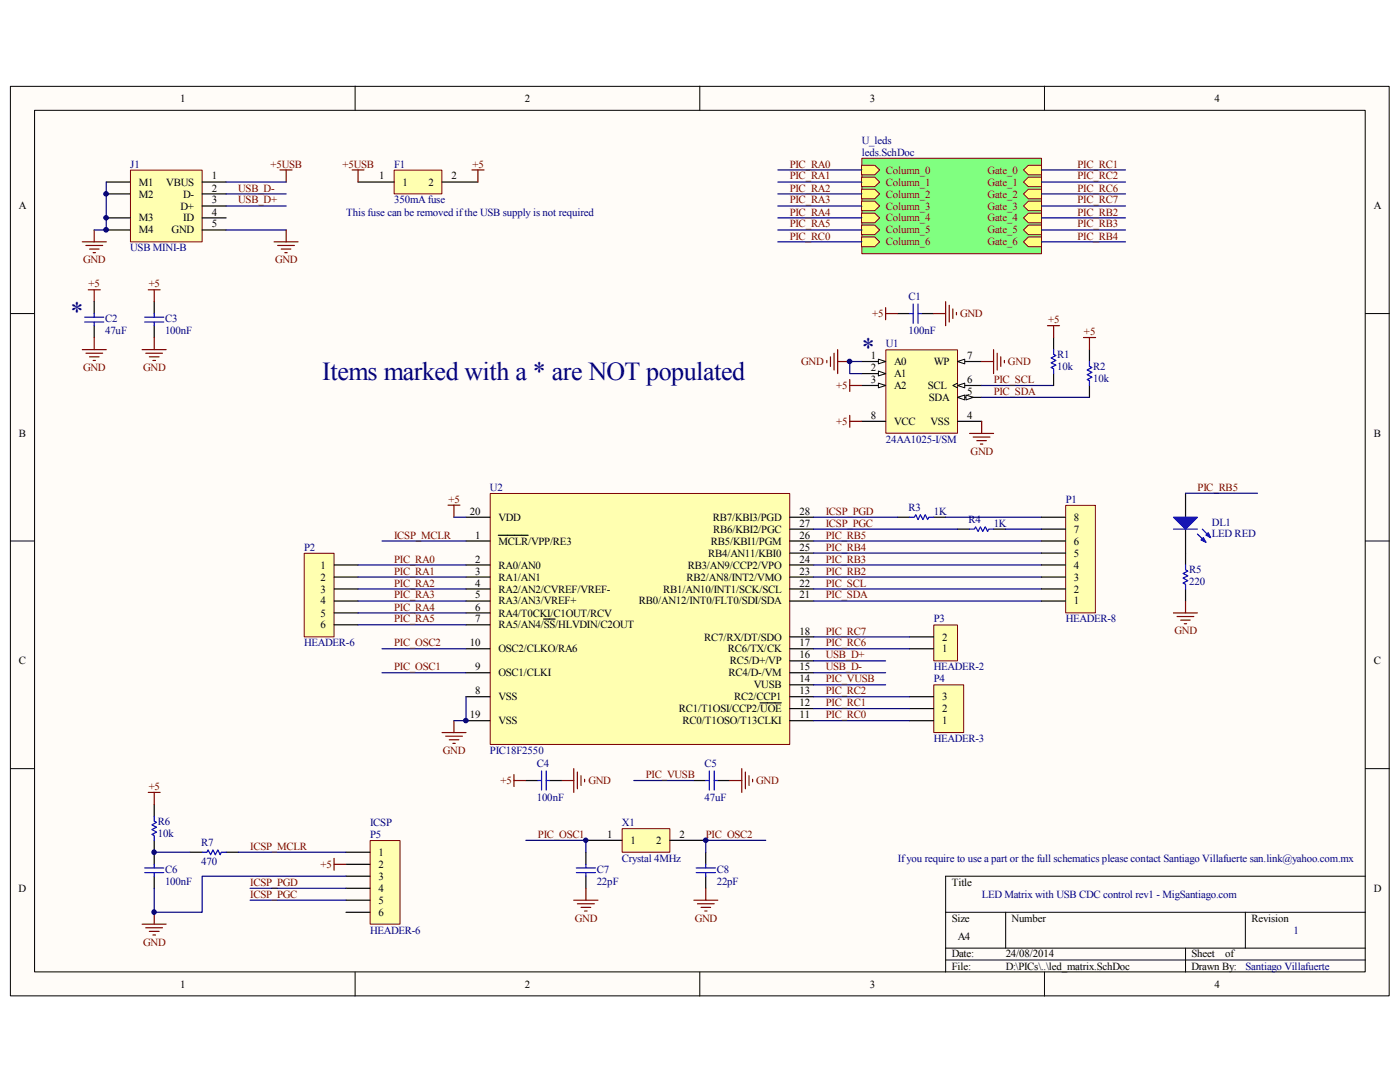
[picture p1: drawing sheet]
<svg xmlns="http://www.w3.org/2000/svg" width="279mm" height="216mm" viewBox="0 0 279 216" stroke-linecap="round" stroke-linejoin="round" font-family="sans-serif">
<path d="M2.1 17.3h275.1v181.4h-275.1z" fill="#fffcf8"/>
<path d="M2.1 17.2h275.1v181.5h-275.1z" fill="none" stroke="#000" stroke-width=".2"/>
<path d="M6.9 22.1h265.6v171.8h-265.6z" fill="#fffcf8"/>
<g fill="none" stroke="#000" stroke-width=".2">
<path d="M70.9 17.2v4.8M139.7 17.2v4.8M208.4 17.2v4.8M6.9 22h265.6v171.9h-265.6zM2.1 62.6h4.8M272.5 62.6h4.8M2.1 107.9h4.8M272.5 107.9h4.8M2.1 153.4h4.8M272.5 153.4h4.8M272.5 174.8h-83.8v19.2M70.9 194v4.8"/>
<path d="M139.7 194v4.8M188.7 182h83.8M188.7 189.2h83.8M188.7 191.6h83.8M200.7 182v7.2M208.4 194v4.8M236.6 189.2v4.8M248.5 182v7.2"/>
</g>
<path d="M97.9 98.5h59.7v50h-59.7z" fill="#ffffb0"/>
<path d="M97.8 98.5h59.8v50h-59.8z" fill="none" stroke="#800000" stroke-width=".2"/>
<g fill="none" stroke="#000" stroke-width=".24">
<path d="M93 107.9h4.8M93 112.7h4.8M93 115.1h4.8M93 117.5h4.8M93 119.9h4.8M93 103.2h4.8M99.4 106.8h6M157.6 107.9h4.8M157.6 112.7h4.8M157.6 115.1h4.8M157.6 117.5h4.8M157.6 119.9h4.8"/>
<path d="M157.6 103.2h4.8M157.6 110.4h4.8M157.6 105.6h4.8M93 122.3h4.8M93 124.7h4.8M93 139h4.8M93 134.2h4.8M93 129.5h4.8M108.5 123.5h2.3M157.6 139h4.8M157.6 134.2h4.8M157.6 129.5h4.8"/>
<path d="M157.6 136.7h4.8M157.6 131.9h4.8M157.6 127.1h4.8M93 143.8h4.8M151.7 140.3h4.2M157.6 143.8h4.8M157.6 141.4h4.8"/>
</g>
<path d="M26.1 34h14.2v14.3h-14.2z" fill="#ffffb0"/>
<path d="M26 34h14.3v14.3h-14.3z" fill="none" stroke="#800000" stroke-width=".2"/>
<path d="M21.2 36.3h4.8M21.2 38.7h4.8M40.3 36.3h4.8M40.3 38.7h4.8M21.2 45.9h4.8M21.2 43.5h4.8M40.3 41.1h4.8M40.3 45.9h4.8M40.3 43.5h4.8" fill="none" stroke="#000" stroke-width=".24"/>
<path d="M55.9 33.9h2.4M57.1 33.9v2.4" fill="none" stroke="#800000" stroke-width=".24"/>
<path d="M78.7 34h9.5v4.7h-9.5z" fill="#ffffb0"/>
<path d="M78.7 34h9.5v4.7h-9.5z" fill="none" stroke="#800000" stroke-width=".2"/>
<path d="M71.5 36.3h7.2M88.2 36.3h7.2M18.8 60.2v2.4M18.8 65v2.4M104.9 155.7h2.5M109.7 155.7h2.4" fill="none" stroke="#000" stroke-width=".24"/>
<path d="M21.2 36.3v9.6h-2.4M45.1 36.3h12M45.1 38.7h12M45.1 41.1h12M45.1 45.9h12M90.6 103.2h2.4M93 139v4.8h-2.4" fill="none" stroke="#000080" stroke-width=".24"/>
<g fill="none" stroke="#800000" stroke-width=".24">
<path d="M70.3 33.9h2.3M71.5 33.9v2.4M94.2 33.9h2.4M95.4 33.9v2.4M16.4 48.3h4.8M17.1 49h3.4M17.6 57.8h2.4M17.9 49.7h1.9M18.6 50.4h.4M18.8 45.9v2.4M18.8 57.8v2.4M54.7 48.3h4.8"/>
<path d="M55.4 49h3.4M56.1 49.7h1.9M56.9 50.4h.4M57.1 45.9v2.4M16.4 69.8h4.8M17.1 70.5h3.4M17.9 71.2h1.9M18.6 71.9h.4M18.8 67.4v2.4M89.4 100.8h2.4M90.6 100.8v2.4M88.2 146.2h4.8"/>
<path d="M88.9 146.9h3.4M89.7 147.6h1.9M90.4 148.3h.4M90.6 143.8v2.4M102.6 154.6v2.3M102.6 155.7h2.3M112.1 155.7h2.4M114.5 153.4v4.7M115.2 154.1v3.3M116 154.8v1.9M116.7 155.5v.5"/>
</g>
<path d="M16.9 63.3h3.8M16.9 64.3h3.8M18.8 62.6v.7M18.8 64.3v.7M107.4 155.7h.7M108.1 153.8v3.8M109 153.8v3.8M109 155.7h.7" fill="none" stroke="#00f" stroke-width=".24"/>
<path d="M124.2 165.4h9.5v4.7h-9.5z" fill="#ffffb0"/>
<path d="M124.2 165.4h9.5v4.7h-9.5z" fill="none" stroke="#800000" stroke-width=".2"/>
<path d="M116.9 167.7h7.2M116.9 170.1v2.4M116.9 174.8v2.4M133.7 167.7h7.1M140.8 170.1v2.4M140.8 174.8v2.4" fill="none" stroke="#000" stroke-width=".24"/>
<path d="M76.2 129.5h16.8M76.2 134.2h16.8" fill="none" stroke="#000080" stroke-width=".24"/>
<path d="M115 173.2h3.8M115 174.1h3.8M116.9 172.5v.7M116.9 174.1v.7M138.9 173.2h3.9M138.9 174.1h3.9M140.8 172.5v.7M140.8 174.1v.7" fill="none" stroke="#00f" stroke-width=".24"/>
<path d="M114.5 179.6h4.8M116.9 177.2v2.4M138.5 179.6h4.8M140.8 177.2v2.4M115.2 180.3h3.4M116 181.1h1.9M116.7 181.8h.5M139.2 180.3h3.3M139.9 181.1h1.9M140.6 181.8h.5" fill="none" stroke="#800000" stroke-width=".24"/>
<path d="M73.9 167.8h5.9v16.6h-5.9z" fill="#ffffb0"/>
<path d="M73.9 167.7h5.9v16.7h-5.9z" fill="none" stroke="#800000" stroke-width=".2"/>
<g fill="none" stroke="#000" stroke-width=".24">
<path d="M138.5 155.7h2.3M143.3 155.7h2.3M30.8 160.5v2.4M30.8 167.7v4.8M30.8 174.8v2.4M37.9 170.1h2.4M45.1 170.1h2.4M69 170.1h4.8M69 172.5h4.8M69 174.8h4.8M69 177.2h4.8M69 179.6h4.8"/>
<path d="M69 182h4.8"/>
</g>
<path d="M140.8 155.7h.8M141.6 153.8v3.8M142.5 153.8v3.8M142.5 155.7h.8M28.9 173.2h3.8M28.9 174.1h3.8M30.8 162.9v1l.4 .2-.9 .5 .9 .5-.9 .4 .9 .5-.9 .5 .5 .2v1M30.8 172.5v.7M30.8 174.1v.7M40.3 170.1h1l.2-.5 .5 1 .5-1 .5 1 .5-1 .4 1 .3-.5h.9" fill="none" stroke="#00f" stroke-width=".24"/>
<g fill="none" stroke="#800000" stroke-width=".24">
<path d="M29.6 158.1h2.4M30.8 158.1v2.4M145.6 155.7h2.4M148 153.4v4.7M148.8 154.1v3.3M149.5 154.8v1.9M150.2 155.5v.5M66.7 171.3v2.4M66.7 172.5h2.3M28.4 184.4h4.7M29.1 185.1h3.3M29.8 185.8h1.9"/>
<path d="M30.5 186.6h.5M30.8 182v2.4"/>
</g>
<path d="M76.2 107.9h16.8M162.4 136.7h14.3M162.4 134.2h14.3M162.4 131.9h14.3M126.5 155.7h12M30.8 170.1h7.1M47.5 170.1h21.5M49.9 177.2h19.1M49.9 179.6h19.1M69 174.8h-28.7v7.2h-9.5v-4.8M104.9 167.7h12v2.4M152.8 167.7h-12v2.4" fill="none" stroke="#000080" stroke-width=".24"/>
<path d="M176.8 69.8h14.3v16.6h-14.3z" fill="#ffffb0"/>
<path d="M176.8 69.8h14.3v16.6h-14.3z" fill="none" stroke="#800000" stroke-width=".2"/>
<path d="M172 72.1h4.7" fill="none" stroke="#000" stroke-width=".24"/>
<path d="M175.3 71.7l1.4 .4-1.4 .5z" fill="#fffcf8"/>
<path d="M175.3 71.7l1.4 .4-1.4 .5z" fill="none" stroke="#000" stroke-width=".2"/>
<path d="M191.1 79.3h4.8" fill="none" stroke="#000" stroke-width=".24"/>
<path d="M191.1 79.3l1.4-.5v1z" fill="#fffcf8"/>
<path d="M191.1 79.3l1.4-.5v1z" fill="none" stroke="#000" stroke-width=".2"/>
<path d="M192.8 78.8l1.4 .5-1.4 .5z" fill="#fffcf8"/>
<path d="M192.8 78.8l1.4 .5-1.4 .5z" fill="none" stroke="#000" stroke-width=".2"/>
<path d="M172 76.9h4.7" fill="none" stroke="#000" stroke-width=".24"/>
<path d="M175.3 76.5l1.4 .4-1.4 .5z" fill="#fffcf8"/>
<path d="M175.3 76.5l1.4 .4-1.4 .5z" fill="none" stroke="#000" stroke-width=".2"/>
<path d="M172 74.5h4.7" fill="none" stroke="#000" stroke-width=".24"/>
<path d="M175.3 74l1.4 .5-1.4 .5z" fill="#fffcf8"/>
<path d="M175.3 74l1.4 .5-1.4 .5z" fill="none" stroke="#000" stroke-width=".2"/>
<path d="M191.1 72.1h4.8" fill="none" stroke="#000" stroke-width=".24"/>
<path d="M191.1 72.1l1.4-.4v.9z" fill="#fffcf8"/>
<path d="M191.1 72.1l1.4-.4v.9zM191.1 76.5l-.9 .4 .9 .5" fill="none" stroke="#000" stroke-width=".2"/>
<path d="M191.1 76.9h4.8M191.1 84.1h4.8" fill="none" stroke="#000" stroke-width=".24"/>
<path d="M191.1 76.9l1.4-.4v.9z" fill="#fffcf8"/>
<path d="M191.1 76.9l1.4-.4v.9z" fill="none" stroke="#000" stroke-width=".2"/>
<path d="M30.8 60.2v2.4M30.8 65v2.4M179.2 62.6h2.3M183.9 62.6h2.4M172 84.1h4.7" fill="none" stroke="#000" stroke-width=".24"/>
<g fill="none" stroke="#800000" stroke-width=".24">
<path d="M29.6 57.8h2.4M30.8 57.8v2.4M28.4 69.8h4.7M29.1 70.5h3.3M29.8 71.2h1.9M30.5 71.9h.5M30.8 67.4v2.4M165 71.9v.5M165.7 71.2v1.9M166.5 70.5v3.3M167.2 69.8v4.7M167.2 72.1h2.4"/>
<path d="M169.6 75.7v2.4M169.6 76.9h2.4M176.7 61.4v2.4M176.7 62.6h2.5M186.3 62.6h2.4M188.7 60.2v4.8M189.4 60.9v3.4M190.2 61.6v1.9M190.9 62.4v.4M195.9 72.1h2.4M198.3 69.8v4.7M199 70.5v3.3"/>
<path d="M199.7 71.2v1.9M200.4 71.9v.5M169.6 82.9v2.4M169.6 84.1h2.4M193.5 86.5h4.8M194.2 87.2h3.4M194.9 87.9h1.9M195.7 88.6h.4M195.9 84.1v2.4"/>
</g>
<path d="M172 72.1h-2.4v2.4h2.4M195.9 76.9h14.4" fill="none" stroke="#000080" stroke-width=".24"/>
<path d="M28.9 64.3h3.8M28.9 63.3h3.8M30.8 62.6v.7M30.8 64.3v.7M181.5 62.6h.7M182.2 60.7v3.8M183.2 60.7v3.8M183.2 62.6h.7" fill="none" stroke="#00f" stroke-width=".24"/>
<path d="M60.7 110.4h6v16.7h-6z" fill="#ffffb0"/>
<path d="M60.7 110.4h6v16.7h-6z" fill="none" stroke="#800000" stroke-width=".2"/>
<path d="M66.7 112.7h4.8M66.7 115.1h4.8M66.7 117.5h4.8M66.7 119.9h4.8M66.7 122.3h4.8M66.7 124.7h4.8" fill="none" stroke="#000" stroke-width=".24"/>
<path d="M71.5 112.7h21.5M71.5 115.1h21.5M71.5 117.5h21.5M71.5 119.9h21.5M71.5 122.3h21.5M71.5 124.7h21.5" fill="none" stroke="#000080" stroke-width=".24"/>
<path d="M186.4 124.8h4.7v7.1h-4.7z" fill="#ffffb0"/>
<path d="M186.4 124.7h4.7v7.2h-4.7z" fill="none" stroke="#800000" stroke-width=".2"/>
<path d="M181.5 129.5h4.8M181.5 127.1h4.8" fill="none" stroke="#000" stroke-width=".24"/>
<path d="M162.4 129.5h19.1M162.4 127.1h19.1" fill="none" stroke="#000080" stroke-width=".24"/>
<path d="M186.4 136.7h5.9v9.5h-5.9z" fill="#ffffb0"/>
<path d="M186.4 136.7h5.9v9.5h-5.9z" fill="none" stroke="#800000" stroke-width=".2"/>
<path d="M179.2 103.2h2.3M186.3 103.2h2.4M191.1 105.6h2.4M198.3 105.6h2.4M181.5 139h4.8M181.5 143.8h4.8M181.5 141.4h4.8" fill="none" stroke="#000" stroke-width=".24"/>
<path d="M162.4 103.2h16.8M162.4 105.6h28.7M162.4 107.9h45.5M162.4 110.4h45.5M162.4 112.7h45.5M162.4 115.1h45.5M162.4 117.5h45.5M162.4 119.9h45.5M188.7 103.2h19.2M162.4 139h19.1M162.4 143.8h19.1M162.4 141.4h19.1" fill="none" stroke="#000080" stroke-width=".24"/>
<path d="M181.5 103.2h1l.3-.5 .4 1 .5-1 .5 1 .5-1 .4 1 .3-.5h.9M193.5 105.6h1l.2-.5 .5 .9 .5-.9 .4 .9 .5-.9 .5 .9 .2-.4h1" fill="none" stroke="#00f" stroke-width=".24"/>
<path d="M212.7 100.9h5.9v21.4h-5.9z" fill="#ffffb0"/>
<path d="M212.7 100.8h5.9v21.5h-5.9z" fill="none" stroke="#800000" stroke-width=".2"/>
<path d="M210.3 67.4v2.4M210.3 74.5v2.4M217.4 69.8v2.3M217.4 76.9v2.4M207.9 119.9h4.7M207.9 117.5h4.7M207.9 115.1h4.7M207.9 112.7h4.7M207.9 110.4h4.7M207.9 107.9h4.7M207.9 105.6h4.7M207.9 103.2h4.7" fill="none" stroke="#000" stroke-width=".24"/>
<path d="M195.9 79.3h21.5M200.7 105.6h7.2" fill="none" stroke="#000080" stroke-width=".24"/>
<path d="M210.3 69.8v.9l.4 .3-.9 .4 .9 .5-.9 .5 .9 .5-.9 .4 .5 .3v.9M217.4 72.1v1l.5 .2-.9 .5 .9 .5-.9 .5 .9 .5-.9 .4 .4 .2v1" fill="none" stroke="#00f" stroke-width=".24"/>
<path d="M209 65h2.5M210.3 65v2.4M216.2 67.4h2.5M217.4 67.4v2.4" fill="none" stroke="#800000" stroke-width=".24"/>
<path d="M172 31.6h35.9v19h-35.9z" fill="#80ff80"/>
<path d="M172 31.6h35.9v19h-35.9z" fill="none" stroke="#800000" stroke-width=".2"/>
<path d="M172 33h2.6l1 .9-1 1h-2.6z" fill-rule="evenodd" fill="#ffff80"/>
<path d="M172 33h2.6l1 .9-1 1h-2.6z" fill="none" stroke="#800000" stroke-width=".2"/>
<path d="M172 35.3h2.6l1 1-1 1h-2.6z" fill-rule="evenodd" fill="#ffff80"/>
<path d="M172 35.3h2.6l1 1-1 1h-2.6z" fill="none" stroke="#800000" stroke-width=".2"/>
<path d="M172 37.8h2.6l1 .9-1 1h-2.6z" fill-rule="evenodd" fill="#ffff80"/>
<path d="M172 37.8h2.6l1 .9-1 1h-2.6z" fill="none" stroke="#800000" stroke-width=".2"/>
<path d="M172 40.1h2.6l1 1-1 .9h-2.6z" fill-rule="evenodd" fill="#ffff80"/>
<path d="M172 40.1h2.6l1 1-1 .9h-2.6z" fill="none" stroke="#800000" stroke-width=".2"/>
<path d="M172 42.5h2.6l1 1-1 .9h-2.6z" fill-rule="evenodd" fill="#ffff80"/>
<path d="M172 42.5h2.6l1 1-1 .9h-2.6z" fill="none" stroke="#800000" stroke-width=".2"/>
<path d="M172 44.9h2.6l1 1-1 .9h-2.6z" fill-rule="evenodd" fill="#ffff80"/>
<path d="M172 44.9h2.6l1 1-1 .9h-2.6z" fill="none" stroke="#800000" stroke-width=".2"/>
<path d="M172 47.3h2.6l1 1-1 .9h-2.6z" fill-rule="evenodd" fill="#ffff80"/>
<path d="M172 47.3h2.6l1 1-1 .9h-2.6z" fill="none" stroke="#800000" stroke-width=".2"/>
<path d="M204.3 33.9l.9-.9h2.7v1.9h-2.7z" fill-rule="evenodd" fill="#ffff80"/>
<path d="M204.3 33.9l.9-.9h2.7v1.9h-2.7z" fill="none" stroke="#800000" stroke-width=".2"/>
<path d="M205.2 35.3h2.7v2h-2.7l-.9-1z" fill-rule="evenodd" fill="#ffff80"/>
<path d="M205.2 35.3h2.7v2h-2.7l-.9-1z" fill="none" stroke="#800000" stroke-width=".2"/>
<path d="M204.3 38.7l.9-.9h2.7v1.9h-2.7z" fill-rule="evenodd" fill="#ffff80"/>
<path d="M204.3 38.7l.9-.9h2.7v1.9h-2.7z" fill="none" stroke="#800000" stroke-width=".2"/>
<path d="M204.3 41.1l.9-1h2.7v1.9h-2.7z" fill-rule="evenodd" fill="#ffff80"/>
<path d="M204.3 41.1l.9-1h2.7v1.9h-2.7z" fill="none" stroke="#800000" stroke-width=".2"/>
<path d="M204.3 43.5l.9-1h2.7v1.9h-2.7z" fill-rule="evenodd" fill="#ffff80"/>
<path d="M204.3 43.5l.9-1h2.7v1.9h-2.7z" fill="none" stroke="#800000" stroke-width=".2"/>
<path d="M204.3 45.9l.9-1h2.7v1.9h-2.7z" fill-rule="evenodd" fill="#ffff80"/>
<path d="M204.3 45.9l.9-1h2.7v1.9h-2.7z" fill="none" stroke="#800000" stroke-width=".2"/>
<path d="M204.3 48.3l.9-1h2.7v1.9h-2.7z" fill-rule="evenodd" fill="#ffff80"/>
<path d="M204.3 48.3l.9-1h2.7v1.9h-2.7z" fill="none" stroke="#800000" stroke-width=".2"/>
<g fill="none" stroke="#000080" stroke-width=".24">
<path d="M155.2 33.9h16.8M155.2 36.3h16.8M155.2 38.7h16.8M207.9 33.9h16.7M207.9 36.3h16.7M207.9 38.7h16.7M155.2 41.1h16.8M155.2 43.5h16.8M155.2 45.9h16.8M155.2 48.3h16.8M207.9 41.1h16.7M207.9 43.5h16.7"/>
<path d="M207.9 45.9h16.7M207.9 48.3h16.7"/>
</g>
<path d="M236.6 98.4v4.8M236.6 105.6v4.8" fill="none" stroke="#000" stroke-width=".24"/>
<path d="M234.2 103.2h4.8l-2.4 2.4z" fill="#00f"/>
<path d="M234.2 103.2h4.8l-2.4 2.4zM239 106.6l1.7 1.6M239.9 105.6l1.7 1.7" fill="none" stroke="#00f" stroke-width=".24"/>
<path d="M239.7 107.7l.5-.4 .5 .9z" fill="#00f"/>
<path d="M239.7 107.7l.5-.4 .5 .9z" fill="none" stroke="#00f" stroke-width=".24"/>
<path d="M240.7 106.8l.4-.5 .5 1z" fill="#00f"/>
<path d="M234.2 105.6h4.8M236.6 112.7v1l.5 .3-1 .4 1 .5-1 .5 1 .5-1 .4 .5 .3v.9M240.7 106.8l.4-.5 .5 1z" fill="none" stroke="#00f" stroke-width=".24"/>
<path d="M236.6 110.4v2.3M236.6 117.5v2.4" fill="none" stroke="#000" stroke-width=".24"/>
<path d="M236.6 119.9v2.4M234.2 122.3h4.8M234.9 123h3.4M235.6 123.7h1.9M236.3 124.5h.5" fill="none" stroke="#800000" stroke-width=".24"/>
<path d="M236.6 98.4h14.4" fill="none" stroke="#000080" stroke-width=".24"/>
<circle cx="21.2" cy="45.8" r=".46" fill="#000080"/>
<circle cx="21.2" cy="45.8" r=".46" fill="none" stroke="#000080" stroke-width=".2"/>
<circle cx="21.2" cy="43.5" r=".45" fill="#000080"/>
<circle cx="21.2" cy="43.5" r=".45" fill="none" stroke="#000080" stroke-width=".2"/>
<circle cx="21.2" cy="38.7" r=".46" fill="#000080"/>
<circle cx="21.2" cy="38.7" r=".46" fill="none" stroke="#000080" stroke-width=".2"/>
<circle cx="30.7" cy="182" r=".46" fill="#000080"/>
<circle cx="30.7" cy="182" r=".46" fill="none" stroke="#000080" stroke-width=".2"/>
<circle cx="30.7" cy="170.1" r=".46" fill="#000080"/>
<circle cx="30.7" cy="170.1" r=".46" fill="none" stroke="#000080" stroke-width=".2"/>
<circle cx="93" cy="143.8" r=".46" fill="#000080"/>
<circle cx="93" cy="143.8" r=".46" fill="none" stroke="#000080" stroke-width=".2"/>
<circle cx="116.9" cy="167.7" r=".44" fill="#000080"/>
<circle cx="116.9" cy="167.7" r=".44" fill="none" stroke="#000080" stroke-width=".2"/>
<circle cx="140.9" cy="167.7" r=".45" fill="#000080"/>
<circle cx="140.9" cy="167.7" r=".45" fill="none" stroke="#000080" stroke-width=".2"/>
<circle cx="169.6" cy="72.1" r=".45" fill="#000080"/>
<circle cx="169.6" cy="72.1" r=".45" fill="none" stroke="#000080" stroke-width=".2"/>
<g font-size="5.2" fill="#000080">
<text x="14.1" y="63.8">*</text>
<text x="172" y="71">*</text>
<text x="64.3" y="75.7">Items marked with a * are NOT populated</text>
</g>
<g font-size="2.2">
<text x="36" y="20.3">1</text>
<text x="104.8" y="20.3">2</text>
<text x="173.6" y="20.3">3</text>
<text x="242.4" y="20.3">4</text>
<text x="42.3" y="35.8">1</text>
<text x="75.7" y="35.8">1</text>
<text x="90.1" y="35.8">2</text>
<text x="3.8" y="41.8">A</text>
<text x="27.7" y="39.4">M2</text>
<text x="27.7" y="37">M1</text>
<text x="33.2" y="37">VBUS</text>
<text x="36" y="41.8">D+</text>
<text x="36.5" y="39.4">D-</text>
<text x="42.3" y="40.6">3</text>
<text x="42.3" y="38.2">2</text>
<text x="80.3" y="37">1</text>
<text x="85.5" y="37">2</text>
<text x="274.2" y="41.8">A</text>
<text x="27.7" y="46.6">M4</text>
<text x="27.7" y="44.2">M3</text>
<text x="34.2" y="46.6">GND</text>
<text x="36.6" y="44.2">ID</text>
<text x="42.3" y="45.4">5</text>
<text x="42.3" y="43">4</text>
<text x="173.8" y="71.7">1</text>
<text x="193" y="71.7">7</text>
<text x="173.8" y="76.5">3</text>
<text x="173.8" y="74">2</text>
<text x="178.4" y="72.9">A0</text>
<text x="178.4" y="77.6">A2</text>
<text x="178.4" y="75.2">A1</text>
<text x="185.2" y="77.6">SCL</text>
<text x="186.4" y="72.9">WP</text>
<text x="193" y="76.5">6</text>
<text x="173.8" y="83.6">8</text>
<text x="185.4" y="80">SDA</text>
<text x="193" y="78.8">5</text>
<text x="193" y="83.6">4</text>
<text x="3.8" y="87.2">B</text>
<text x="178.4" y="84.8">VCC</text>
<text x="185.7" y="84.8">VSS</text>
<text x="274.2" y="87.2">B</text>
<text x="93.8" y="102.7">20</text>
<text x="94.8" y="107.5">1</text>
<text x="99.5" y="103.9">VDD</text>
<text x="142.2" y="103.9">RB7/KBI3/PGD</text>
<text x="142.3" y="106.3">RB6/KBI2/PGC</text>
<text x="159.6" y="105.1">27</text>
<text x="159.6" y="107.5">26</text>
<text x="159.6" y="102.7">28</text>
<text x="214.3" y="106.3">7</text>
<text x="214.3" y="103.9">8</text>
<text x="64" y="113.5">1</text>
<text x="94.8" y="112.3">2</text>
<text x="99.5" y="108.7">MCLR/VPP/RE3</text>
<text x="99.5" y="113.5">RA0/AN0</text>
<text x="137.2" y="113.5">RB3/AN9/CCP2/VPO</text>
<text x="141.3" y="111.1">RB4/AN11/KBI0</text>
<text x="141.9" y="108.7">RB5/KBI1/PGM</text>
<text x="159.6" y="112.3">24</text>
<text x="159.6" y="109.9">25</text>
<text x="214.3" y="113.5">4</text>
<text x="214.3" y="111.1">5</text>
<text x="214.3" y="108.7">6</text>
<text x="64" y="115.9">2</text>
<text x="64" y="118.2">3</text>
<text x="94.8" y="114.6">3</text>
<text x="94.8" y="117.1">4</text>
<text x="94.8" y="119.4">5</text>
<text x="99.5" y="115.9">RA1/AN1</text>
<text x="99.5" y="118.2">RA2/AN2/CVREF/VREF-</text>
<text x="132.4" y="118.2">RB1/AN10/INT1/SCK/SCL</text>
<text x="137" y="115.9">RB2/AN8/INT2/VMO</text>
<text x="159.6" y="119.4">21</text>
<text x="159.6" y="117.1">22</text>
<text x="159.6" y="114.6">23</text>
<text x="214.3" y="118.2">2</text>
<text x="214.3" y="115.9">3</text>
<text x="64" y="120.6">4</text>
<text x="64" y="123">5</text>
<text x="64" y="125.4">6</text>
<text x="94.8" y="121.8">6</text>
<text x="94.8" y="124.2">7</text>
<text x="99.5" y="120.6">RA3/AN3/VREF+</text>
<text x="99.5" y="123">RA4/T0CKI/C1OUT/RCV</text>
<text x="99.5" y="125.4">RA5/AN4/SS/HLVDIN/C2OUT</text>
<text x="127.5" y="120.6">RB0/AN12/INT0/FLT0/SDI/SDA</text>
<text x="214.3" y="120.6">1</text>
<text x="93.8" y="129">10</text>
<text x="99.5" y="130.2">OSC2/CLKO/RA6</text>
<text x="140.5" y="127.8">RC7/RX/DT/SDO</text>
<text x="145.2" y="130.2">RC6/TX/CK</text>
<text x="159.6" y="129">17</text>
<text x="159.6" y="131.4">16</text>
<text x="159.6" y="126.6">18</text>
<text x="188" y="130.2">1</text>
<text x="188" y="127.8">2</text>
<text x="3.8" y="132.5">C</text>
<text x="94.8" y="133.8">9</text>
<text x="99.5" y="135">OSC1/CLKI</text>
<text x="145.4" y="135">RC4/D-/VM</text>
<text x="145.6" y="132.6">RC5/D+/VP</text>
<text x="150.5" y="137.3">VUSB</text>
<text x="159.6" y="133.8">15</text>
<text x="159.6" y="136.1">14</text>
<text x="274.2" y="132.5">C</text>
<text x="93.8" y="143.3">19</text>
<text x="94.8" y="138.6">8</text>
<text x="99.5" y="139.7">VSS</text>
<text x="135.5" y="142.1">RC1/T1OSI/CCP2/UOE</text>
<text x="146.5" y="139.7">RC2/CCP1</text>
<text x="159.6" y="140.9">12</text>
<text x="159.6" y="143.3">11</text>
<text x="159.6" y="138.6">13</text>
<text x="188" y="142.1">2</text>
<text x="188" y="139.7">3</text>
<text x="99.5" y="144.5">VSS</text>
<text x="136.2" y="144.5">RC0/T1OSO/T13CLKI</text>
<text x="188" y="144.5">1</text>
<text x="121.2" y="167.2">1</text>
<text x="135.6" y="167.2">2</text>
<text x="75.6" y="170.8">1</text>
<text x="75.6" y="173.2">2</text>
<text x="125.8" y="168.4">1</text>
<text x="131" y="168.4">2</text>
<text x="3.7" y="177.9">D</text>
<text x="75.6" y="175.6">3</text>
<text x="75.6" y="178">4</text>
<text x="189.9" y="176.7">Title</text>
<text x="274.1" y="177.9">D</text>
<text x="75.6" y="180.3">5</text>
<text x="75.6" y="182.7">6</text>
<text x="189.9" y="183.9">Size</text>
<text x="201.9" y="183.9">Number</text>
<text x="249.8" y="183.9">Revision</text>
<text x="189.9" y="191.1">Date:</text>
<text x="191.1" y="187.5">A4</text>
<text x="200.7" y="191.1">24/08/2014</text>
<text x="237.8" y="191.1">Sheet</text>
<text x="244.5" y="191.1">of</text>
<text x="36" y="197.1">1</text>
<text x="104.8" y="197.1">2</text>
<text x="173.6" y="197.1">3</text>
<text x="189.9" y="193.5">File:</text>
<text x="200.7" y="193.5">D:\PICs\..\led_matrix.SchDoc</text>
<text x="237.8" y="193.5">Drawn By:</text>
<text x="242.4" y="197.1">4</text>
</g>
<g font-size="2.2" fill="#000080">
<text x="172" y="28.7">U_leds</text>
<text x="26" y="33.4">J1</text>
<text x="78.7" y="33.4">F1</text>
<text x="172" y="31.1">leds.SchDoc</text>
<text x="78.7" y="40.6">350mA fuse</text>
<text x="69.1" y="43">This fuse can be removed if the USB supply is not required</text>
<text x="26" y="50.2">USB MINI-B</text>
<text x="181.3" y="59.9">C1</text>
<text x="21" y="64.3">C2</text>
<text x="32.9" y="64.3">C3</text>
<text x="21" y="66.6">47uF</text>
<text x="32.9" y="66.6">100nF</text>
<text x="176.8" y="69.3">U1</text>
<text x="181.3" y="66.6">100nF</text>
<text x="211" y="71.4">R1</text>
<text x="211" y="73.8">10k</text>
<text x="218.2" y="73.8">R2</text>
<text x="218.2" y="76.2">10k</text>
<text x="176.8" y="88.4">24AA1025-I/SM</text>
<text x="97.8" y="97.9">U2</text>
<text x="181.3" y="102">R3</text>
<text x="212.7" y="100.3">P1</text>
<text x="186.4" y="102.7">1K</text>
<text x="193.3" y="104.4">R4</text>
<text x="198.3" y="105.1">1K</text>
<text x="241.9" y="104.9">DL1</text>
<text x="241.9" y="107.2">LED RED</text>
<text x="60.7" y="109.9">P2</text>
<text x="237.3" y="114.4">R5</text>
<text x="237.3" y="116.8">220</text>
<text x="186.4" y="124.2">P3</text>
<text x="212.7" y="124.2">HEADER-8</text>
<text x="60.7" y="129">HEADER-6</text>
<text x="186.4" y="133.8">HEADER-2</text>
<text x="186.4" y="136.1">P4</text>
<text x="186.4" y="148.1">HEADER-3</text>
<text x="97.8" y="150.5">PIC18F2550</text>
<text x="107.1" y="153.1">C4</text>
<text x="140.6" y="153.1">C5</text>
<text x="107.1" y="159.8">100nF</text>
<text x="140.6" y="159.8">47uF</text>
<text x="31.5" y="164.6">R6</text>
<text x="31.5" y="167">10k</text>
<text x="73.9" y="167.2">P5</text>
<text x="73.9" y="164.8">ICSP</text>
<text x="124.1" y="164.8">X1</text>
<text x="40.1" y="168.9">R7</text>
<text x="40.1" y="172.7">470</text>
<text x="124.1" y="172">Crystal 4MHz</text>
<text x="179.2" y="172">If you require to use a part or the full schematics please contact Santiago Villafuerte san.link@yahoo.com.mx</text>
<text x="32.9" y="174.1">C6</text>
<text x="32.9" y="176.5">100nF</text>
<text x="119.1" y="174.1">C7</text>
<text x="119.1" y="176.5">22pF</text>
<text x="143" y="174.1">C8</text>
<text x="143" y="176.5">22pF</text>
<text x="195.9" y="179.2">LED Matrix with USB CDC control rev1 - MigSantiago.com</text>
<text x="73.9" y="186.3">HEADER-6</text>
<text x="258.1" y="186.3">1</text>
<text x="248.6" y="193.5">Santiago Villafuerte</text>
</g>
<g font-size="2.2" fill="#800000">
<text x="54" y="33.4">+5USB</text>
<text x="68.3" y="33.4">+5USB</text>
<text x="94.3" y="33.4">+5</text>
<text x="157.6" y="33.4">PIC_RA0</text>
<text x="157.6" y="35.8">PIC_RA1</text>
<text x="176.8" y="34.6">Column_0</text>
<text x="197.1" y="34.6">Gate_0</text>
<text x="215.1" y="33.4">PIC_RC1</text>
<text x="215.1" y="35.8">PIC_RC2</text>
<text x="47.5" y="38.2">USB_D-</text>
<text x="47.5" y="40.6">USB_D+</text>
<text x="157.6" y="38.2">PIC_RA2</text>
<text x="157.6" y="40.6">PIC_RA3</text>
<text x="176.8" y="37">Column_1</text>
<text x="176.8" y="39.4">Column_2</text>
<text x="176.8" y="41.8">Column_3</text>
<text x="197.1" y="37">Gate_1</text>
<text x="197.1" y="39.4">Gate_2</text>
<text x="197.1" y="41.8">Gate_3</text>
<text x="215.1" y="38.2">PIC_RC6</text>
<text x="215.1" y="40.6">PIC_RC7</text>
<text x="157.6" y="43">PIC_RA4</text>
<text x="157.6" y="45.4">PIC_RA5</text>
<text x="157.6" y="47.8">PIC_RC0</text>
<text x="176.8" y="44.2">Column_4</text>
<text x="176.8" y="46.6">Column_5</text>
<text x="197.1" y="44.2">Gate_4</text>
<text x="197.1" y="46.6">Gate_5</text>
<text x="215.1" y="43">PIC_RB2</text>
<text x="215.1" y="45.4">PIC_RB3</text>
<text x="215.1" y="47.8">PIC_RB4</text>
<text x="16.6" y="52.5">GND</text>
<text x="54.9" y="52.5">GND</text>
<text x="176.8" y="49">Column_6</text>
<text x="197.1" y="49">Gate_6</text>
<text x="17.7" y="57.3">+5</text>
<text x="29.7" y="57.3">+5</text>
<text x="174" y="63.3">+5</text>
<text x="191.6" y="63.3">GND</text>
<text x="209.2" y="64.5">+5</text>
<text x="216.3" y="66.9">+5</text>
<text x="16.6" y="74">GND</text>
<text x="28.6" y="74">GND</text>
<text x="159.9" y="72.9">GND</text>
<text x="166.9" y="77.6">+5</text>
<text x="198.3" y="76.5">PIC_SCL</text>
<text x="201.2" y="72.9">GND</text>
<text x="198.3" y="78.8">PIC_SDA</text>
<text x="166.9" y="84.8">+5</text>
<text x="193.7" y="90.8">GND</text>
<text x="89.5" y="100.3">+5</text>
<text x="239" y="97.9">PIC_RB5</text>
<text x="78.7" y="107.5">ICSP_MCLR</text>
<text x="164.8" y="102.7">ICSP_PGD</text>
<text x="164.8" y="105.1">ICSP_PGC</text>
<text x="164.8" y="107.5">PIC_RB5</text>
<text x="78.7" y="112.3">PIC_RA0</text>
<text x="164.8" y="112.3">PIC_RB3</text>
<text x="164.8" y="109.9">PIC_RB4</text>
<text x="78.7" y="114.6">PIC_RA1</text>
<text x="78.7" y="117.1">PIC_RA2</text>
<text x="78.7" y="119.4">PIC_RA3</text>
<text x="164.8" y="114.6">PIC_RB2</text>
<text x="164.8" y="117.1">PIC_SCL</text>
<text x="164.8" y="119.4">PIC_SDA</text>
<text x="78.7" y="121.8">PIC_RA4</text>
<text x="78.7" y="124.2">PIC_RA5</text>
<text x="78.7" y="129">PIC_OSC2</text>
<text x="164.8" y="129">PIC_RC6</text>
<text x="164.8" y="126.6">PIC_RC7</text>
<text x="164.8" y="131.4">USB_D+</text>
<text x="234.4" y="126.6">GND</text>
<text x="78.7" y="133.8">PIC_OSC1</text>
<text x="164.8" y="136.1">PIC_VUSB</text>
<text x="164.8" y="133.8">USB_D-</text>
<text x="164.8" y="143.3">PIC_RC0</text>
<text x="164.8" y="140.9">PIC_RC1</text>
<text x="164.8" y="138.6">PIC_RC2</text>
<text x="88.4" y="150.5">GND</text>
<text x="128.9" y="155.3">PIC_VUSB</text>
<text x="29.7" y="157.6">+5</text>
<text x="99.9" y="156.5">+5</text>
<text x="117.4" y="156.5">GND</text>
<text x="150.9" y="156.5">GND</text>
<text x="107.4" y="167.2">PIC_OSC1</text>
<text x="140.9" y="167.2">PIC_OSC2</text>
<text x="50" y="169.6">ICSP_MCLR</text>
<text x="64" y="173.2">+5</text>
<text x="50" y="176.7">ICSP_PGD</text>
<text x="50" y="179.2">ICSP_PGC</text>
<text x="114.7" y="183.9">GND</text>
<text x="138.6" y="183.9">GND</text>
<text x="28.6" y="188.7">GND</text>
</g>
</svg>
